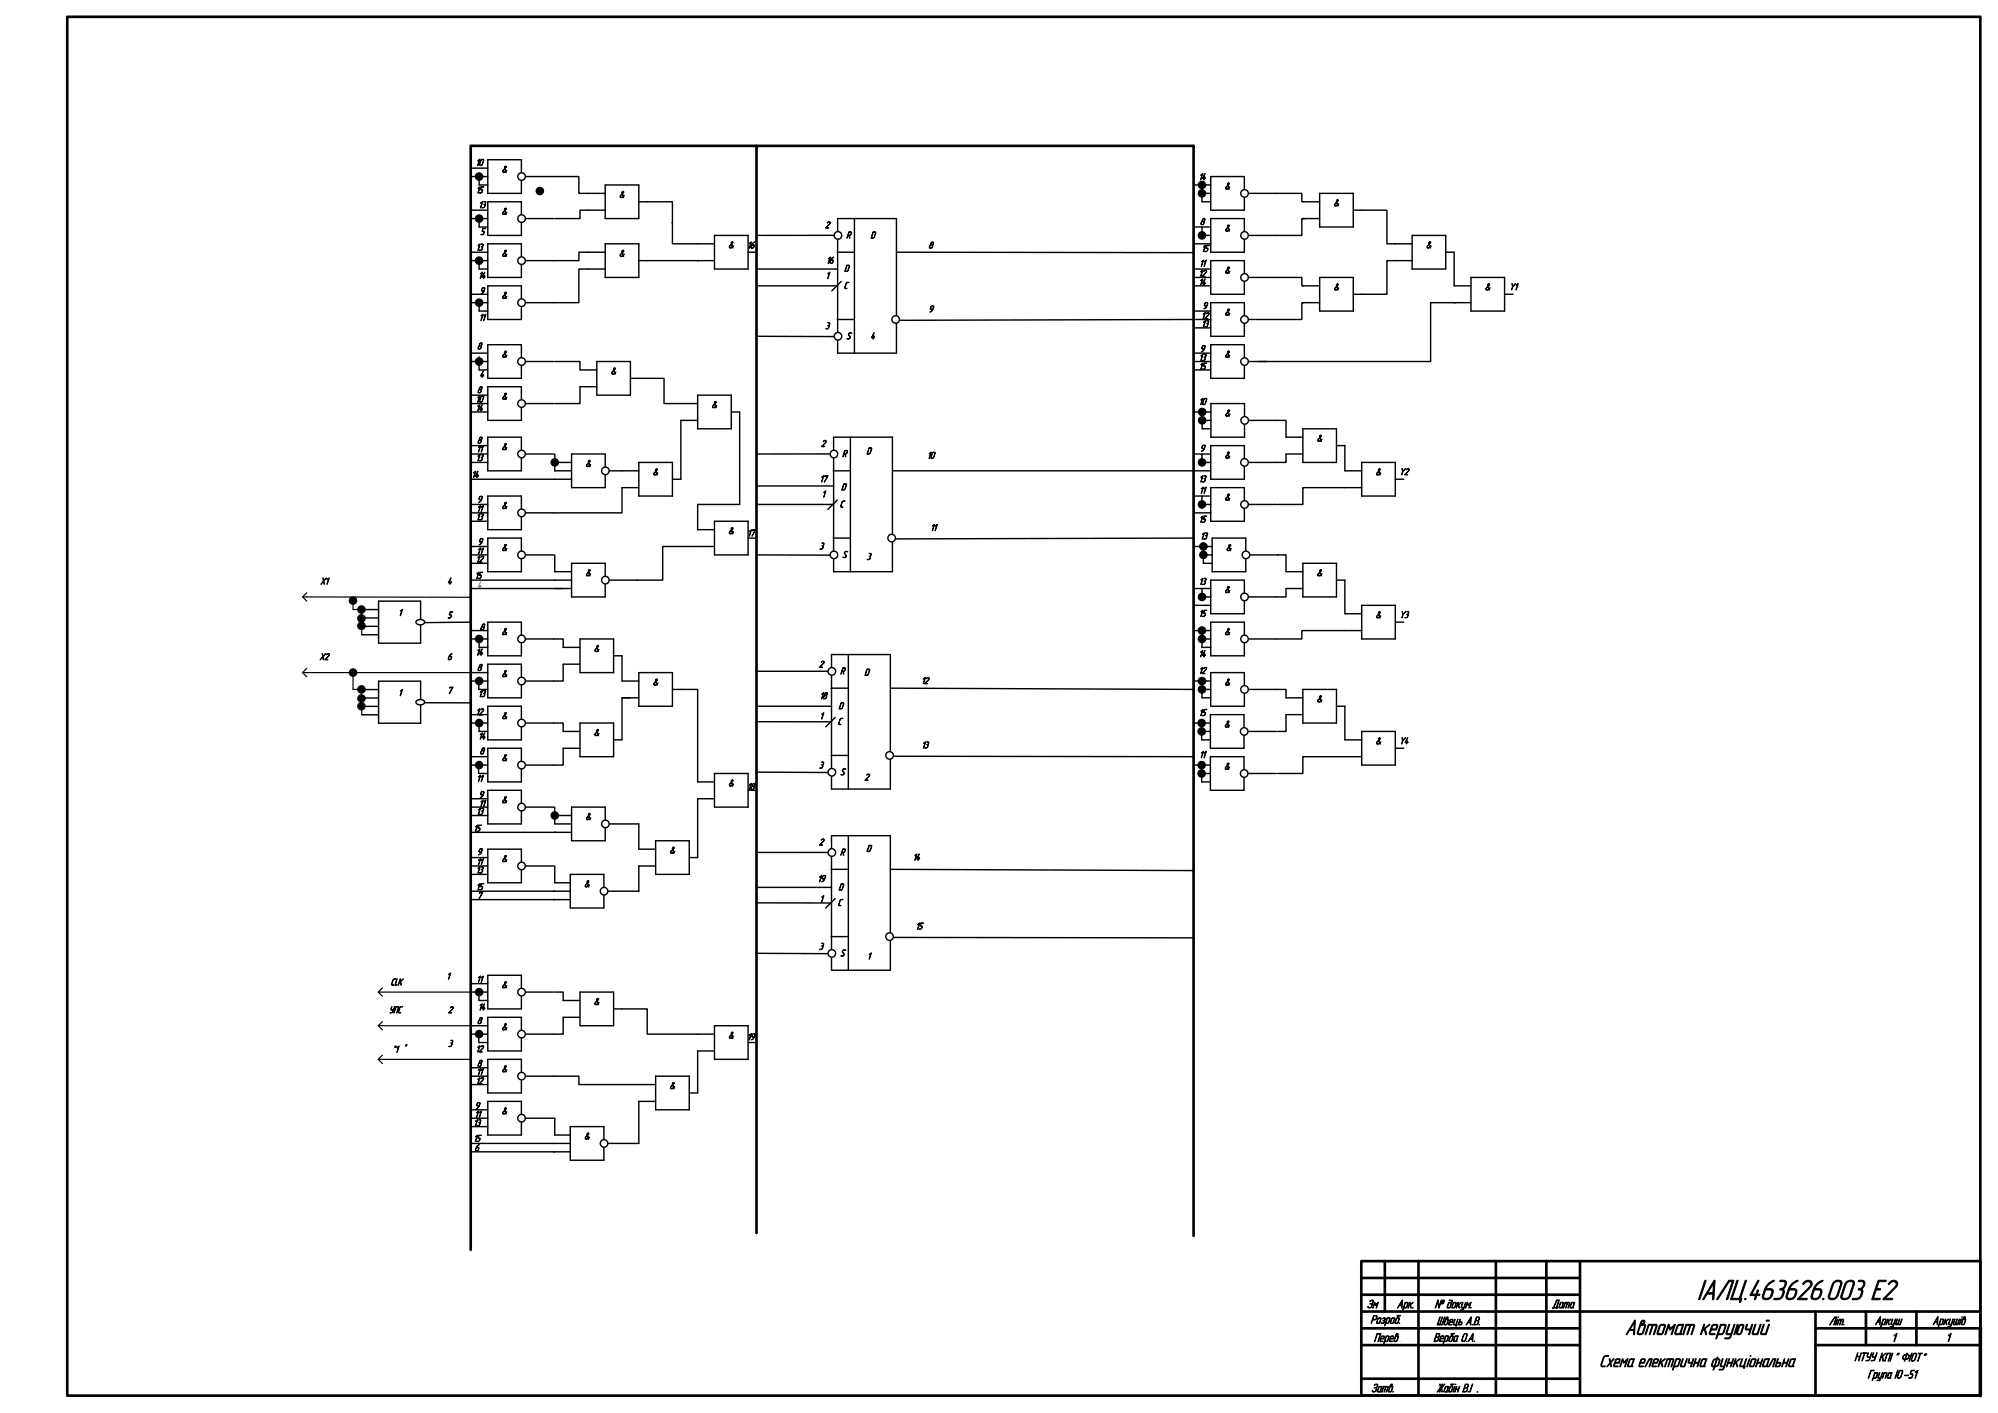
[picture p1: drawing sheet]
<svg xmlns="http://www.w3.org/2000/svg" width="594mm" height="420mm" viewBox="0 0 594 420" stroke-linecap="round" stroke-linejoin="round" font-family="sans-serif">
<g fill="none" stroke="#000" stroke-width=".79">
<path d="M225 43.4h-85v328.2M225 366.6v-323.2h130v324.1M404.9 375h184.1v40h-184.1zM411.9 375v15M421.9 375v40M444.9 375v40M459.9 375v40M469.9 375v40M404.9 385h65M404.9 380h65M404.9 395h65M404.9 400h65"/>
<path d="M404.9 390h183.9M540 395h49.2M540 400h49M540 390v25M555 390v10M570 390v10M589 395v-390h-569v410h569M404.9 410h65"/>
</g>
<path d="M589 395v20" fill="none" stroke="#000" stroke-width="1.1"/>
<g fill="none" stroke="#000" stroke-width=".35">
<path d="M90 177.5l50 .1M91.2 176.3l-1.2 1.2 1.2 1.2M91.2 198.8l-1.2 1.2 1.2 1.2M90 200h50M105 201.1v3.9M112.5 295h27.5M113.7 293.8l-1.2 1.2 1.2 1.2M112.5 305h27.5M112.5 315h27.5M113.7 303.8l-1.2 1.2 1.2 1.2M113.7 313.8l-1.2 1.2 1.2 1.2"/>
<circle cx="105" cy="178.6" r="1.1"/>
<circle cx="105" cy="200" r="1.1"/>
</g>
<g fill="#000">
<circle cx="105" cy="178.6" r="1.1"/>
<circle cx="105" cy="200" r="1.1"/>
</g>
<path d="M246.9 135h-21.9M247.8 140h5M247.9 130h17.5v40h-17.5zM252.9 130v40M265.4 140h89.6M225 150h22.9M247.8 160h5M249 148.7l-2.8 2.8M355 160l-88.7 .2M225 165l21.9 .1" fill="none" stroke="#000" stroke-width=".42"/>
<circle cx="248" cy="135" r="1.13" fill="#fff"/>
<circle cx="248" cy="135" r="1.13" fill="none" stroke="#000" stroke-width=".42"/>
<circle cx="248" cy="165" r="1.13" fill="#fff"/>
<circle cx="248" cy="165" r="1.13" fill="none" stroke="#000" stroke-width=".42"/>
<circle cx="265.2" cy="160" r="1.13" fill="#fff"/>
<g fill="none" stroke="#000" stroke-width=".42">
<path d="M248.1 70h-23.1M249 75h5M249.1 65h17.5v40h-17.5zM254.1 65v40M266.6 75l88.4 .1M225 85h24.1M225 100l23.1 .1M249 95h5M250.2 83.7l-2.8 2.8M355 95l-87.5 .2M225 144.5h22.9"/>
<circle cx="265.2" cy="160" r="1.13"/>
</g>
<circle cx="249.2" cy="70" r="1.13" fill="#fff"/>
<circle cx="249.2" cy="70" r="1.13" fill="none" stroke="#000" stroke-width=".42"/>
<circle cx="249.2" cy="100" r="1.13" fill="#fff"/>
<circle cx="249.2" cy="100" r="1.13" fill="none" stroke="#000" stroke-width=".42"/>
<circle cx="266.4" cy="95" r="1.13" fill="#fff"/>
<g fill="none" stroke="#000" stroke-width=".42">
<path d="M225 80h24.1M225 199.6h21.3M247.3 194.6h17.5v40h-17.5zM252.3 194.6v40M225 214.6h22.3M247.2 204.6h5M248.4 213.3l-2.8 2.8M264.8 204.6l90.2 .4M225 229.6l21.3 .1M247.2 224.6h5M265.7 224.9l89.3 .1"/>
<circle cx="266.4" cy="95" r="1.13"/>
</g>
<circle cx="247.4" cy="199.6" r="1.13" fill="#fff"/>
<circle cx="247.4" cy="199.6" r="1.13" fill="none" stroke="#000" stroke-width=".42"/>
<circle cx="247.4" cy="229.6" r="1.13" fill="#fff"/>
<circle cx="247.4" cy="229.6" r="1.13" fill="none" stroke="#000" stroke-width=".42"/>
<circle cx="264.6" cy="224.6" r="1.13" fill="#fff"/>
<g fill="none" stroke="#000" stroke-width=".42">
<path d="M225 210h22.3M225 253.5h21.3M247.2 258.5h5M247.3 248.5h17.5v40h-17.5zM252.3 248.5v40M264.8 258.5l90.2 .4M225 268.5h22.3M247.2 278.5h5M248.4 267.2l-2.8 2.8M265.7 278.7l89.3 .2M225 283.5l21.3 .1"/>
<circle cx="264.6" cy="224.6" r="1.13"/>
</g>
<circle cx="247.4" cy="253.5" r="1.13" fill="#fff"/>
<circle cx="247.4" cy="253.5" r="1.13" fill="none" stroke="#000" stroke-width=".42"/>
<circle cx="247.4" cy="283.5" r="1.13" fill="#fff"/>
<circle cx="247.4" cy="283.5" r="1.13" fill="none" stroke="#000" stroke-width=".42"/>
<circle cx="264.6" cy="278.5" r="1.13" fill="#fff"/>
<g fill="none" stroke="#000" stroke-width=".42">
<path d="M107.6 205h5M107.6 207.5h5M107.6 212.5h5M107.6 210.1h5M112.6 202.6h12.5v12.4h-12.5zM125.1 209h14.9M225 263.9h22.3"/>
<circle cx="264.6" cy="278.5" r="1.13"/>
</g>
<path d="M124 208.3a1.53 1.53 0 0 1 2.3 .5 1.46 1.46 0 0 1-2.6 0z" fill-rule="evenodd" fill="#fff"/>
<path d="M112.6 178.7h12.5v12.6h-12.5zM107.6 181.3h5M107.6 183.8h5M107.6 188.8h5M107.6 186.2h5M140 185l-14.9 .1M124 208.3a1.53 1.53 0 0 1 2.3 .5 1.46 1.46 0 0 1-2.6 0z" fill="none" stroke="#000" stroke-width=".42"/>
<path d="M124 184.5a1.53 1.53 0 0 1 2.3 .5 1.46 1.46 0 0 1-2.6 0z" fill-rule="evenodd" fill="#fff"/>
<g fill="none" stroke="#000" stroke-width=".42">
<path d="M140.1 50h5M140.1 52.5h5M142.5 55h2.6M145.1 47.5h10v10h-10zM155.1 52.5h9.6M175 57.5h5M180 55h10v10h-10zM175 62.5h5M190 60h2.5M374.3 107.5h2.5M140 142.5h25M124 184.5a1.53 1.53 0 0 1 2.3 .5 1.46 1.46 0 0 1-2.6 0z"/>
<path d="M140 267.5h25M140 265h25M165 332.5v5M140 340h24.7M140 342.5h25"/>
</g>
<g fill="#000">
<circle cx="357.5" cy="55" r="1.1"/>
<circle cx="107.5" cy="181.3" r="1.1"/>
<circle cx="107.5" cy="186.1" r="1.1"/>
<circle cx="107.5" cy="183.9" r="1.1"/>
<circle cx="107.5" cy="205" r="1.1"/>
<circle cx="107.5" cy="210" r="1.1"/>
<circle cx="107.5" cy="207.7" r="1.1"/>
</g>
<g fill="none" stroke="#000" stroke-width=".35">
<path d="M105 179.7v1.6h2.5l.1 7.5M105 205h2.5l.1 7.5"/>
<circle cx="357.5" cy="55" r="1.1"/>
<circle cx="107.5" cy="181.3" r="1.1"/>
<circle cx="107.5" cy="186.1" r="1.1"/>
<circle cx="107.5" cy="183.9" r="1.1"/>
<circle cx="107.5" cy="205" r="1.1"/>
<circle cx="107.5" cy="210" r="1.1"/>
<circle cx="107.5" cy="207.7" r="1.1"/>
</g>
<path d="M199.7 66.3h.3" fill="none" stroke="#000" stroke-width=".3"/>
<circle cx="155.1" cy="52.5" r="1.13" fill="#fff"/>
<g fill="none" stroke="#000" stroke-width=".42">
<path d="M140.1 62.5h5M140.1 65h5M142.5 67.5h2.6M145.1 60h10v10h-10zM155.1 65h9.6"/>
<circle cx="155.1" cy="52.5" r="1.13"/>
</g>
<circle cx="155.1" cy="65" r="1.13" fill="#fff"/>
<g fill="none" stroke="#000" stroke-width=".42">
<path d="M140.1 75h5M140.1 77.5h5M142.5 80h2.6M145.1 72.5h10v10h-10zM155.1 77.5h9.6"/>
<circle cx="155.1" cy="65" r="1.13"/>
</g>
<circle cx="155.1" cy="77.5" r="1.13" fill="#fff"/>
<g fill="none" stroke="#000" stroke-width=".42">
<path d="M140.1 87.5h5M140.1 90h5M142.5 92.5h2.6M145.1 85h10v10h-10zM155.1 90h9.6"/>
<circle cx="155.1" cy="77.5" r="1.13"/>
</g>
<circle cx="155.1" cy="90" r="1.13" fill="#fff"/>
<g fill="none" stroke="#000" stroke-width=".42">
<path d="M140.1 105h5M140.1 107.5h5M142.5 110h2.6M145.1 102.5h10v10h-10zM155.1 107.5h9.6"/>
<circle cx="155.1" cy="90" r="1.13"/>
</g>
<circle cx="155.1" cy="107.5" r="1.13" fill="#fff"/>
<g fill="none" stroke="#000" stroke-width=".42">
<path d="M140.1 117.5h5M145.1 115h10v10h-10zM140.1 120h5M140.1 122.5h5M155.1 120h9.6"/>
<circle cx="155.1" cy="107.5" r="1.13"/>
</g>
<circle cx="155.1" cy="120" r="1.13" fill="#fff"/>
<g fill="none" stroke="#000" stroke-width=".42">
<path d="M140.1 132.5h5M140.1 135h5M140.1 137.5h5M145.1 130h10v10h-10zM155.1 135h9.6"/>
<circle cx="155.1" cy="120" r="1.13"/>
</g>
<circle cx="155.1" cy="135" r="1.13" fill="#fff"/>
<g fill="none" stroke="#000" stroke-width=".42">
<path d="M165 137.5h5M165 140h5M170 135h10v10h-10zM180 140h5M165 142.5h5"/>
<circle cx="155.1" cy="135" r="1.13"/>
</g>
<circle cx="180.1" cy="140" r="1.13" fill="#fff"/>
<g fill="none" stroke="#000" stroke-width=".42">
<path d="M165 135v5M140.1 150h5M140.1 152.5h5M140.1 155h5M145.1 147.5h10v10h-10zM155.1 152.5h9.6"/>
<circle cx="180.1" cy="140" r="1.13"/>
</g>
<circle cx="155.1" cy="152.5" r="1.13" fill="#fff"/>
<g fill="none" stroke="#000" stroke-width=".42">
<path d="M145.1 160h10v10h-10zM140.1 162.5h5M140.1 165h5M140.1 167.5h5M155.1 165h9.6"/>
<circle cx="155.1" cy="152.5" r="1.13"/>
</g>
<circle cx="155.1" cy="165" r="1.13" fill="#fff"/>
<g fill="none" stroke="#000" stroke-width=".42">
<path d="M165 170h5M165 172.5h5M165 175h5M170 167.5h10v10h-10zM180 172.5h9.6"/>
<circle cx="155.1" cy="165" r="1.13"/>
</g>
<circle cx="180.1" cy="172.5" r="1.13" fill="#fff"/>
<g fill="none" stroke="#000" stroke-width=".42">
<path d="M140 172.5h25M140 175h27.5M165 165v5M140.1 187.5h5M140.1 190h5M142.5 192.5h2.6M145.1 185h10v10h-10zM155.1 190h9.6"/>
<circle cx="180.1" cy="172.5" r="1.13"/>
</g>
<circle cx="155.1" cy="190" r="1.13" fill="#fff"/>
<g fill="none" stroke="#000" stroke-width=".42">
<path d="M145.1 197.5h10v10h-10zM140.1 200h5M140.1 202.5h5M142.5 205h2.6M155.1 202.5h9.6"/>
<circle cx="155.1" cy="190" r="1.13"/>
</g>
<circle cx="155.1" cy="202.5" r="1.13" fill="#fff"/>
<g fill="none" stroke="#000" stroke-width=".42">
<path d="M140.1 212.5h5M140.1 215h5M142.5 217.5h2.6M145.1 210h10v10h-10zM155.1 215h9.6"/>
<circle cx="155.1" cy="202.5" r="1.13"/>
</g>
<circle cx="155.1" cy="215" r="1.13" fill="#fff"/>
<g fill="none" stroke="#000" stroke-width=".42">
<path d="M140.1 225h5M140.1 227.5h5M142.5 230h2.6M145.1 222.5h10v10h-10zM155.1 227.5h9.6"/>
<circle cx="155.1" cy="215" r="1.13"/>
</g>
<circle cx="155.1" cy="227.5" r="1.13" fill="#fff"/>
<g fill="none" stroke="#000" stroke-width=".42">
<path d="M140.1 237.5h5M140.1 240h5M145.1 235h10v10h-10zM155.1 240h9.6M140.1 242.5h5"/>
<circle cx="155.1" cy="227.5" r="1.13"/>
</g>
<circle cx="155.1" cy="240" r="1.13" fill="#fff"/>
<g fill="none" stroke="#000" stroke-width=".42">
<path d="M170 240h10v10h-10zM165 242.5h5M165 245h5M165 247.5h5M180 245h10"/>
<circle cx="155.1" cy="240" r="1.13"/>
</g>
<circle cx="180.1" cy="245" r="1.13" fill="#fff"/>
<g fill="none" stroke="#000" stroke-width=".42">
<path d="M165 240v5M140 247.5h25.4M140.1 255h5M140.1 257.5h5M145.1 252.5h10v10h-10zM155.1 257.5h9.6M140.1 260h5"/>
<circle cx="180.1" cy="245" r="1.13"/>
</g>
<circle cx="155.1" cy="257.5" r="1.13" fill="#fff"/>
<g fill="none" stroke="#000" stroke-width=".42">
<path d="M164.6 265h5M164.6 267.5h5M165 262.5h4.6M169.6 260h10v10h-10zM179.6 265h10.4"/>
<circle cx="155.1" cy="257.5" r="1.13"/>
</g>
<circle cx="179.7" cy="265" r="1.13" fill="#fff"/>
<g fill="none" stroke="#000" stroke-width=".42">
<path d="M165 257.5v5M140.1 292.5h5M140.1 295h5M142.5 297.5h2.6M145.1 290h10v10h-10zM155.1 295h9.6"/>
<circle cx="179.7" cy="265" r="1.13"/>
</g>
<circle cx="155.1" cy="295" r="1.13" fill="#fff"/>
<g fill="none" stroke="#000" stroke-width=".42">
<path d="M140.1 305h5M140.1 307.5h5M142.5 310h2.6M145.1 302.5h10v10h-10zM155.1 307.5h9.6"/>
<circle cx="155.1" cy="295" r="1.13"/>
</g>
<circle cx="155.1" cy="307.5" r="1.13" fill="#fff"/>
<g fill="none" stroke="#000" stroke-width=".42">
<path d="M140.1 317.5h5M145.1 315h10v10h-10zM140.1 320h5M140.1 322.5h5M155.1 320h9.6"/>
<circle cx="155.1" cy="307.5" r="1.13"/>
</g>
<circle cx="155.1" cy="320" r="1.13" fill="#fff"/>
<g fill="none" stroke="#000" stroke-width=".42">
<path d="M140.1 330h5M140.1 332.5h5M140.1 335h5M145.1 327.5h10v10h-10zM155.1 332.5h9.9"/>
<circle cx="155.1" cy="320" r="1.13"/>
</g>
<circle cx="155.1" cy="332.5" r="1.13" fill="#fff"/>
<g fill="none" stroke="#000" stroke-width=".42">
<path d="M165 337.5h4.6M169.6 335h10v10h-10zM164.6 340h5M164.6 342.5h5M179.6 340h10.4"/>
<circle cx="155.1" cy="332.5" r="1.13"/>
</g>
<circle cx="179.7" cy="340" r="1.13" fill="#fff"/>
<g fill="none" stroke="#000" stroke-width=".42">
<path d="M142.5 52.5v2.5M164.7 52.5h7.5v5h2.8M355.1 55h5M357.5 57.5h2.6M360.1 52.5h10v10h-10zM370.1 57.5h9.6M142.5 65v2.5M142.5 77.5v2.5M175 62.5h-2.5v2.5h-7.5M180 80h-7.8v10h-7.5M180 75h-7.8v2.5h-7.5M180 72.5h10v10h-10z"/>
<path d="M190 77.5h22.5M192.5 60h7.5v12.5h12.5M212.5 70h10v10h-10zM222.5 75h2.5M357.5 60h2.6M142.5 90v2.5M142.5 107.5v2.5M165 107.5h7.5v2.5h5M177.5 115h-5v5h-7.5M177.5 107.5h10v10h-10zM187.5 112.5h10v7.5h10M207.5 117.5h10v10h-10z"/>
<path d="M185 140h5M190 137.5h10v10h-10zM207.5 125h-5v17.5h-2.5M217.5 122.5h2.5v27.5h-12.5v7.5h5M190 145h-5v7.5h-20.3M212.5 155h10v10h-10zM222.5 160h2.5M212.5 162.5h-15.4v10h-7.5M142.5 190v2.5M164.7 190h2.8v2.5h5M172.5 197.5h-5v5h-2.8M172.5 190h10v10h-10z"/>
<path d="M182.5 195h2.5v7.5h5M142.4 202.5v2.5M142.5 215v2.5M164.7 215h2.8v2.5h5M172.5 215h10v10h-10zM185 207.5h5M187.5 207.5h-2.5v12.5h-2.5M190 200h10v10h-10zM200 205h7.5v27.5h5M142.3 227.5v2.5M172.5 222.5h-5v5h-2.8M212.5 230h10v10h-10z"/>
<path d="M212.5 237.5h-5v17.5h-2.5M222.5 235h2.5M190 245v7.5h5M195 257.5h-5v7.5M195 250h10v10h-10zM142.5 295v2.5M165 295h2.5v2.5h5M172.5 295h10v10h-10zM182.5 300h10v7.5h20M142.4 307.5v2.5M172.5 302.5h-5v5h-2.8M212.5 305h10v10h-10z"/>
<path d="M212.5 312.5h-5v12.5h-2.5M222.5 310h2.5M164.7 320h7.5v2.5h22.8M195 327.5h-5v12.5M195 320h10v10h-10z"/>
<circle cx="179.7" cy="340" r="1.13"/>
</g>
<g fill="#000">
<circle cx="142.5" cy="52.5" r="1.1"/>
<circle cx="160.6" cy="56.8" r="1.1"/>
<circle cx="142.5" cy="65" r="1.1"/>
<circle cx="142.5" cy="77.5" r="1.1"/>
<circle cx="142.5" cy="90" r="1.1"/>
<circle cx="142.5" cy="107.5" r="1.1"/>
<circle cx="165" cy="137.5" r="1.1"/>
<circle cx="142.5" cy="190" r="1.1"/>
<circle cx="142.5" cy="215" r="1.1"/>
<circle cx="142.5" cy="202.5" r="1.1"/>
<circle cx="142.5" cy="227.5" r="1.1"/>
<circle cx="165" cy="242.5" r="1.1"/>
<circle cx="142.5" cy="295" r="1.1"/>
<circle cx="142.5" cy="307.5" r="1.1"/>
</g>
<g fill="none" stroke="#000" stroke-width=".35">
<circle cx="142.5" cy="52.5" r="1.1"/>
<circle cx="160.6" cy="56.8" r="1.1"/>
<circle cx="142.5" cy="65" r="1.1"/>
<circle cx="142.5" cy="77.5" r="1.1"/>
<circle cx="142.5" cy="90" r="1.1"/>
<circle cx="142.5" cy="107.5" r="1.1"/>
<circle cx="165" cy="137.5" r="1.1"/>
<circle cx="142.5" cy="190" r="1.1"/>
<circle cx="142.5" cy="215" r="1.1"/>
<circle cx="142.5" cy="202.5" r="1.1"/>
<circle cx="142.5" cy="227.5" r="1.1"/>
<circle cx="165" cy="242.5" r="1.1"/>
<circle cx="142.5" cy="295" r="1.1"/>
<circle cx="142.5" cy="307.5" r="1.1"/>
</g>
<path d="M142.5 106v.4" fill="none" stroke="#000" stroke-width=".3"/>
<circle cx="370.1" cy="57.5" r="1.13" fill="#fff"/>
<g fill="none" stroke="#000" stroke-width=".42">
<path d="M355.1 67.5h5M355.1 72.5h5M357.5 70h2.6M360.1 65h10v10h-10zM370.1 70h9.6"/>
<circle cx="370.1" cy="57.5" r="1.13"/>
</g>
<circle cx="370.1" cy="70" r="1.13" fill="#fff"/>
<g fill="none" stroke="#000" stroke-width=".42">
<path d="M355.1 80h5M360.1 77.5h10v10h-10zM355.1 82.5h5M355.1 85h5M370.1 82.5h9.6"/>
<circle cx="370.1" cy="70" r="1.13"/>
</g>
<circle cx="370.1" cy="82.5" r="1.13" fill="#fff"/>
<g fill="none" stroke="#000" stroke-width=".42">
<path d="M355.1 92.5h5M355.1 95h5M355.1 97.5h5M360.1 90h10v10h-10zM370.1 95h9.6"/>
<circle cx="370.1" cy="82.5" r="1.13"/>
</g>
<circle cx="370.1" cy="95" r="1.13" fill="#fff"/>
<g fill="none" stroke="#000" stroke-width=".42">
<path d="M355.1 105h5M355.1 107.5h5M355.1 110h5M360.1 102.5h10v10h-10zM370.1 107.5h9.6"/>
<circle cx="370.1" cy="95" r="1.13"/>
</g>
<circle cx="370.1" cy="107.5" r="1.13" fill="#fff"/>
<g fill="none" stroke="#000" stroke-width=".42">
<path d="M357.5 55v5M357.5 67.5v2.5M355.1 122.5h5.1M357.6 125h2.6M357.6 127.5h2.6M360.2 120h9.9v10h-9.9zM370.1 125h9.7"/>
<circle cx="370.1" cy="107.5" r="1.13"/>
</g>
<g fill="#000">
<circle cx="357.5" cy="57.5" r="1.1"/>
<circle cx="357.5" cy="70" r="1.1"/>
<circle cx="357.5" cy="122.5" r="1.1"/>
</g>
<g fill="none" stroke="#000" stroke-width=".35">
<circle cx="357.5" cy="57.5" r="1.1"/>
<circle cx="357.5" cy="70" r="1.1"/>
<circle cx="357.5" cy="122.5" r="1.1"/>
</g>
<circle cx="370.2" cy="125" r="1.13" fill="#fff"/>
<g fill="none" stroke="#000" stroke-width=".42">
<path d="M355.1 135h5M355.1 140h5M357.5 137.5h2.6M357.6 122.5v5M360.1 132.5h10v10h-10zM370.1 137.5h9.6"/>
<circle cx="370.2" cy="125" r="1.13"/>
</g>
<circle cx="357.5" cy="125" r="1.1" fill="#000"/>
<circle cx="357.5" cy="125" r="1.1" fill="none" stroke="#000" stroke-width=".35"/>
<circle cx="370.1" cy="137.5" r="1.13" fill="#fff"/>
<g fill="none" stroke="#000" stroke-width=".42">
<path d="M357.5 135v2.5M355.1 147.5h5M355.1 152.5h5M357.5 150h2.6M360.1 145h10v10h-10zM370.1 150h9.6"/>
<circle cx="370.1" cy="137.5" r="1.13"/>
</g>
<circle cx="357.5" cy="137.5" r="1.1" fill="#000"/>
<circle cx="357.5" cy="137.5" r="1.1" fill="none" stroke="#000" stroke-width=".35"/>
<circle cx="370.1" cy="150" r="1.13" fill="#fff"/>
<g fill="none" stroke="#000" stroke-width=".42">
<path d="M357.5 147.5v2.5M355.1 175h5M357.5 177.5h2.6M360.1 172.5h10v10h-10zM370.1 177.5h9.6M355.1 180h5"/>
<circle cx="370.1" cy="150" r="1.13"/>
</g>
<circle cx="357.5" cy="150" r="1.1" fill="#000"/>
<circle cx="357.5" cy="150" r="1.1" fill="none" stroke="#000" stroke-width=".35"/>
<circle cx="370.1" cy="177.5" r="1.13" fill="#fff"/>
<g fill="none" stroke="#000" stroke-width=".42">
<path d="M360.5 160h10v10h-10zM355.5 162.5h5M357.5 175v2.5M357.9 165h2.6M357.9 167.5h2.6M370.5 165h9.6"/>
<circle cx="370.1" cy="177.5" r="1.13"/>
</g>
<g fill="#000">
<circle cx="357.5" cy="177.5" r="1.1"/>
<circle cx="357.9" cy="162.5" r="1.1"/>
</g>
<g fill="none" stroke="#000" stroke-width=".35">
<circle cx="357.5" cy="177.5" r="1.1"/>
<circle cx="357.9" cy="162.5" r="1.1"/>
</g>
<circle cx="370.6" cy="165" r="1.13" fill="#fff"/>
<g fill="none" stroke="#000" stroke-width=".42">
<path d="M357.9 162.5v5M355.1 187.5h5M357.5 190h2.6M357.5 192.5h2.6M360.1 185h10v10h-10zM370.1 190h9.6"/>
<circle cx="370.6" cy="165" r="1.13"/>
</g>
<g fill="#000">
<circle cx="357.9" cy="165" r="1.1"/>
<circle cx="357.5" cy="187.5" r="1.1"/>
</g>
<g fill="none" stroke="#000" stroke-width=".35">
<circle cx="357.9" cy="165" r="1.1"/>
<circle cx="357.5" cy="187.5" r="1.1"/>
</g>
<circle cx="370.2" cy="190" r="1.13" fill="#fff"/>
<g fill="none" stroke="#000" stroke-width=".42">
<path d="M357.5 187.5v5M355.1 202.5h5M357.5 205h2.6M357.5 207.5h2.6M360.1 200h10v10h-10zM370.1 205h9.6"/>
<circle cx="370.2" cy="190" r="1.13"/>
</g>
<g fill="#000">
<circle cx="357.5" cy="190" r="1.1"/>
<circle cx="357.5" cy="202.5" r="1.1"/>
</g>
<g fill="none" stroke="#000" stroke-width=".35">
<circle cx="357.5" cy="190" r="1.1"/>
<circle cx="357.5" cy="202.5" r="1.1"/>
</g>
<circle cx="370.1" cy="205" r="1.13" fill="#fff"/>
<g fill="none" stroke="#000" stroke-width=".42">
<path d="M355 215h5M357.4 217.5h2.6M357.4 220h2.6M357.5 202.5v5M360 212.5h10v10h-10zM370 217.5h9.6"/>
<circle cx="370.1" cy="205" r="1.13"/>
</g>
<g fill="#000">
<circle cx="357.4" cy="215" r="1.1"/>
<circle cx="357.5" cy="205" r="1.1"/>
</g>
<g fill="none" stroke="#000" stroke-width=".35">
<circle cx="357.4" cy="215" r="1.1"/>
<circle cx="357.5" cy="205" r="1.1"/>
</g>
<circle cx="370.1" cy="217.5" r="1.13" fill="#fff"/>
<g fill="none" stroke="#000" stroke-width=".42">
<path d="M357.4 215v5M355 227.5h5M357.4 230h2.6M357.4 232.5h2.6M360 225h10v10h-10zM370 230h9.6"/>
<circle cx="370.1" cy="217.5" r="1.13"/>
</g>
<g fill="#000">
<circle cx="357.4" cy="217.5" r="1.1"/>
<circle cx="357.4" cy="227.5" r="1.1"/>
</g>
<g fill="none" stroke="#000" stroke-width=".35">
<circle cx="357.4" cy="217.5" r="1.1"/>
<circle cx="357.4" cy="227.5" r="1.1"/>
</g>
<circle cx="370.1" cy="230" r="1.13" fill="#fff"/>
<g fill="none" stroke="#000" stroke-width=".42">
<path d="M379.7 57.5h7.5v2.5h5.3M392.5 57.5h10v10h-10zM387.5 65h5M388.4 65h-1.2v5h-7.5M402.5 62.5h10v10h7.5M420 77.5h-7.5v10h-10M420 70h10v10h-10zM430 75h2.5v10h5M379.7 82.5h7.5v2.5h5.3M387.5 90h5M387.8 90h-.6v5h-7.5M392.5 82.5h10v10h-10z"/>
<path d="M432.5 90h5M433 90h-7.5v17.5h-45.8M437.5 82.5h10v10h-10zM447.5 87.5h2.5M379.8 125h2.7v5h5M387.5 135h-5v2.5h-2.8M387.5 127.5h10v10h-10zM397.5 132.5h2.5v7.5h5M405 137.5h10v10h-10zM405 145h-17.5v5h-7.5M415 142.5h2.5M380 165h2.5v5h5"/>
<path d="M387.5 175h-5v2.5h-2.8M387.5 167.5h10v10h-10zM397.5 172.5h2.5v10h5M405 187.5h-17.8v2.5h-7.5M405 180h10v10h-10zM415 185h2.5M379.7 205h2.8v2.5h5M387.5 212.5h-5v5h-2.5M387.5 205h10v10h-10zM397.5 210h2.5v10h5M405 217.5h10v10h-10zM357.4 227.5v5"/>
<path d="M405 225h-17.5v5h-7.5M415 222.5h2.5"/>
<circle cx="370.1" cy="230" r="1.13"/>
</g>
<circle cx="357.4" cy="230" r="1.1" fill="#000"/>
<circle cx="357.4" cy="230" r="1.1" fill="none" stroke="#000" stroke-width=".35"/>
<text font-size="8.9" x="504.7" y="386.5">ІАЛЦ.463626.003 Е2</text>
<text font-size="6.7" x="483.3" y="396.9">Автомат керуючий</text>
<text font-size="5.2" x="475.7" y="406.4">Схема електрична функціональна</text>
<g font-size="3.7">
<text x="406.5" y="389">Зм .</text>
<text x="415.4" y="389">Арк.</text>
<text x="426.6" y="389">№ докум.</text>
<text x="461.6" y="389">Дата</text>
<text x="407.6" y="393.6">Розроб.</text>
<text x="427.3" y="394">Швець А.В.</text>
<text x="544" y="394">Літ.</text>
<text x="557.6" y="393.9">Аркуш</text>
<text x="574.7" y="393.9">Аркушів</text>
<text x="408.6" y="398.9">Перев .</text>
<text x="426.3" y="398.9">Верба О.А.</text>
<text x="562.6" y="398.9">1</text>
<text x="578.7" y="398.9">1</text>
<text x="551.5" y="404.7">НТУУ КПІ ” ФІОТ“</text>
<text x="407.8" y="414">Затв.</text>
<text x="427.2" y="414">Жабін В.І .</text>
<text x="555.5" y="409.8">Група ІО-51</text>
</g>
<g font-size="3">
<text x="141.5" y="49.2">10</text>
<text x="149.2" y="51.3">&amp;</text>
<text x="356.5" y="53.5">14</text>
<text x="141.5" y="57.4">15</text>
<text x="184.1" y="58.8">&amp;</text>
<text x="364.2" y="56.3">&amp;</text>
<text x="142.3" y="61.8">13</text>
<text x="149.2" y="63.8">&amp;</text>
<text x="396.6" y="61.3">&amp;</text>
<text x="142.8" y="69.8">5</text>
<text x="245.4" y="67.8">2</text>
<text x="251.7" y="70.8">R</text>
<text x="258.9" y="70.8">D</text>
<text x="356.9" y="66.8">8</text>
<text x="364.2" y="68.8">&amp;</text>
<text x="141.5" y="74.4">13</text>
<text x="149.2" y="76.3">&amp;</text>
<text x="184.1" y="76.3">&amp;</text>
<text x="216.6" y="73.8">&amp;</text>
<text x="222.2" y="73.8">1</text>
<text x="223" y="73.8">6</text>
<text x="276.1" y="73.8">8</text>
<text x="357.3" y="74.8">15</text>
<text x="424.1" y="73.8">&amp;</text>
<text x="142.2" y="82.8">14</text>
<text x="245.6" y="82.8">1</text>
<text x="245.7" y="78.3">16</text>
<text x="251.1" y="80.7">D</text>
<text x="356.5" y="82.2">12</text>
<text x="356.7" y="79.2">11</text>
<text x="364.2" y="81.3">&amp;</text>
<text x="142.6" y="87.4">9</text>
<text x="149.2" y="88.8">&amp;</text>
<text x="250.9" y="85.8">C</text>
<text x="356.5" y="84.8">14</text>
<text x="396.6" y="86.3">&amp;</text>
<text x="441.6" y="86.3">&amp;</text>
<text x="448.9" y="86.2">Y1</text>
<text x="142.4" y="95.3">11</text>
<text x="276.1" y="92.8">9</text>
<text x="357.2" y="94.8">12</text>
<text x="357.6" y="91.8">9</text>
<text x="364.2" y="93.8">&amp;</text>
<text x="245.4" y="97.8">3</text>
<text x="251.7" y="100.8">S</text>
<text x="258.9" y="100.8">4</text>
<text x="357.3" y="97.2">13</text>
<text x="141.9" y="103.8">8</text>
<text x="149.2" y="106.3">&amp;</text>
<text x="356.5" y="107.2">13</text>
<text x="356.9" y="104.6">9</text>
<text x="364.2" y="106.3">&amp;</text>
<text x="142.6" y="112.2">4</text>
<text x="181.6" y="111.3">&amp;</text>
<text x="356.5" y="109.8">15</text>
<text x="141.5" y="119.6">10</text>
<text x="141.9" y="116.8">8</text>
<text x="149.2" y="118.8">&amp;</text>
<text x="141.5" y="122.2">14</text>
<text x="211.6" y="121.3">&amp;</text>
<text x="356.5" y="120.3">10</text>
<text x="364.3" y="123.8">&amp;</text>
<text x="141.9" y="131.8">8</text>
<text x="391.6" y="131.3">&amp;</text>
<text x="141.5" y="137">13</text>
<text x="141.7" y="134.4">11</text>
<text x="149.2" y="133.8">&amp;</text>
<text x="244.2" y="132.8">2</text>
<text x="250.5" y="135.8">R</text>
<text x="257.7" y="135">D</text>
<text x="275.7" y="136.3">10</text>
<text x="356.9" y="134.2">9</text>
<text x="364.2" y="136.3">&amp;</text>
<text x="140.2" y="142">14</text>
<text x="174.1" y="138.8">&amp;</text>
<text x="194.1" y="141.3">&amp;</text>
<text x="243.7" y="143.3">17</text>
<text x="356.5" y="143.3">13</text>
<text x="409.1" y="141.3">&amp;</text>
<text x="416.2" y="141.2">Y2</text>
<text x="141.9" y="149.4">9</text>
<text x="244.4" y="147.8">1</text>
<text x="250.2" y="145.7">D</text>
<text x="356.7" y="146.7">11</text>
<text x="364.2" y="148.8">&amp;</text>
<text x="141.5" y="154.6">13</text>
<text x="141.7" y="152.2">11</text>
<text x="149.2" y="151.3">&amp;</text>
<text x="249.7" y="150.8">C</text>
<text x="356.5" y="155.3">15</text>
<text x="216.6" y="158.8">&amp;</text>
<text x="222.2" y="159.4">1</text>
<text x="223" y="159.4">7</text>
<text x="276.7" y="157.8">11</text>
<text x="357" y="160.3">13</text>
<text x="141.5" y="167.2">12</text>
<text x="141.7" y="164.8">11</text>
<text x="142.1" y="162">9</text>
<text x="149.2" y="163.8">&amp;</text>
<text x="243.7" y="163.3">3</text>
<text x="250.5" y="165.8">S</text>
<text x="257.8" y="166.4">3</text>
<text x="364.6" y="163.8">&amp;</text>
<text x="95.2" y="173.8">X1</text>
<text x="133" y="173.7">4</text>
<text x="141.2" y="172">15</text>
<text x="174.1" y="171.3">&amp;</text>
<text x="356.5" y="173.8">13</text>
<text x="391.6" y="171.3">&amp;</text>
<text x="141.9" y="174.8">4</text>
<text x="364.2" y="176.3">&amp;</text>
<text x="118.4" y="183.1">1</text>
<text x="133.1" y="183.8">5</text>
<text x="356.5" y="183.3">15</text>
<text x="409.1" y="183.8">&amp;</text>
<text x="416.3" y="183.7">Y3</text>
<text x="142.7" y="187.4">8</text>
<text x="149.2" y="188.8">&amp;</text>
<text x="364.2" y="188.8">&amp;</text>
<text x="95" y="196.2">X2</text>
<text x="133" y="196.2">6</text>
<text x="141.5" y="194.9">14</text>
<text x="176.6" y="193.8">&amp;</text>
<text x="356.5" y="195.3">14</text>
<text x="141.9" y="199.4">8</text>
<text x="149.2" y="201.3">&amp;</text>
<text x="194.1" y="203.8">&amp;</text>
<text x="243.5" y="198.5">2</text>
<text x="249.9" y="200.5">R</text>
<text x="257.1" y="200.8">D</text>
<text x="274" y="203.3">12</text>
<text x="356.5" y="200.3">12</text>
<text x="364.2" y="203.8">&amp;</text>
<text x="118.4" y="206.9">1</text>
<text x="133" y="206.2">7</text>
<text x="142.2" y="207.2">13</text>
<text x="243.7" y="207.8">18</text>
<text x="391.6" y="208.8">&amp;</text>
<text x="141.5" y="212.6">12</text>
<text x="149.2" y="213.8">&amp;</text>
<text x="243.7" y="213.8">1</text>
<text x="249.1" y="215.5">C</text>
<text x="249.4" y="210.8">D</text>
<text x="356.5" y="212.8">15</text>
<text x="142.2" y="219.8">14</text>
<text x="176.6" y="218.8">&amp;</text>
<text x="364.1" y="216.3">&amp;</text>
<text x="409.1" y="221.3">&amp;</text>
<text x="416.2" y="221.2">Y4</text>
<text x="142.6" y="224.2">8</text>
<text x="149.2" y="226.3">&amp;</text>
<text x="274" y="222.5">13</text>
<text x="356.7" y="225.3">11</text>
<text x="141.7" y="232.4">11</text>
<text x="216.6" y="233.8">&amp;</text>
<text x="243.6" y="228.5">3</text>
<text x="249.9" y="230.5">S</text>
<text x="257.1" y="232">2</text>
<text x="364.1" y="228.8">&amp;</text>
<text x="142.4" y="237.2">9</text>
<text x="142.4" y="239.8">11</text>
<text x="149.2" y="238.8">&amp;</text>
<text x="222.2" y="234.8">1</text>
<text x="223" y="234.8">8</text>
<text x="141.6" y="242.2">13</text>
<text x="174.1" y="243.8">&amp;</text>
<text x="140.8" y="247.2">15</text>
<text x="243.5" y="251.3">2</text>
<text x="141.7" y="257.2">11</text>
<text x="141.9" y="254.2">9</text>
<text x="149.2" y="256.3">&amp;</text>
<text x="199.1" y="253.8">&amp;</text>
<text x="249.9" y="254.3">R</text>
<text x="257.7" y="253.2">D</text>
<text x="271.5" y="255.8">14</text>
<text x="141.5" y="259.6">13</text>
<text x="173.7" y="263.8">&amp;</text>
<text x="243.1" y="262.2">19</text>
<text x="141.5" y="264.6">15</text>
<text x="141.9" y="267.2">7</text>
<text x="243.7" y="268.2">1</text>
<text x="249.1" y="269.3">C</text>
<text x="249.4" y="264.7">D</text>
<text x="272.3" y="276.3">15</text>
<text x="243.6" y="282.3">3</text>
<text x="249.9" y="284.3">S</text>
<text x="257.9" y="285.2">1</text>
<text x="116.2" y="293">CLK</text>
<text x="132.8" y="291.2">1</text>
<text x="141.7" y="292.2">11</text>
<text x="149.2" y="293.8">&amp;</text>
<text x="176.6" y="298.8">&amp;</text>
<text x="115.7" y="301.2">УПС</text>
<text x="133.2" y="301.2">2</text>
<text x="141.9" y="304.4">8</text>
<text x="142.2" y="300.4">14</text>
<text x="133.3" y="311.2">3</text>
<text x="149.2" y="306.3">&amp;</text>
<text x="216.6" y="308.8">&amp;</text>
<text x="222.2" y="309.2">1</text>
<text x="223" y="309.2">9</text>
<text x="116.7" y="313">“1 ”</text>
<text x="141.5" y="312.8">12</text>
<text x="141.9" y="317.2">8</text>
<text x="141.5" y="322.3">12</text>
<text x="141.7" y="319.6">11</text>
<text x="149.2" y="318.8">&amp;</text>
<text x="199.1" y="323.8">&amp;</text>
<text x="141.2" y="329.7">9</text>
<text x="140.8" y="334.8">13</text>
<text x="141.1" y="332.2">11</text>
<text x="149.2" y="331.3">&amp;</text>
<text x="140.8" y="339.4">15</text>
<text x="173.7" y="338.8">&amp;</text>
<text x="141.1" y="342.2">6</text>
</g>
</svg>
